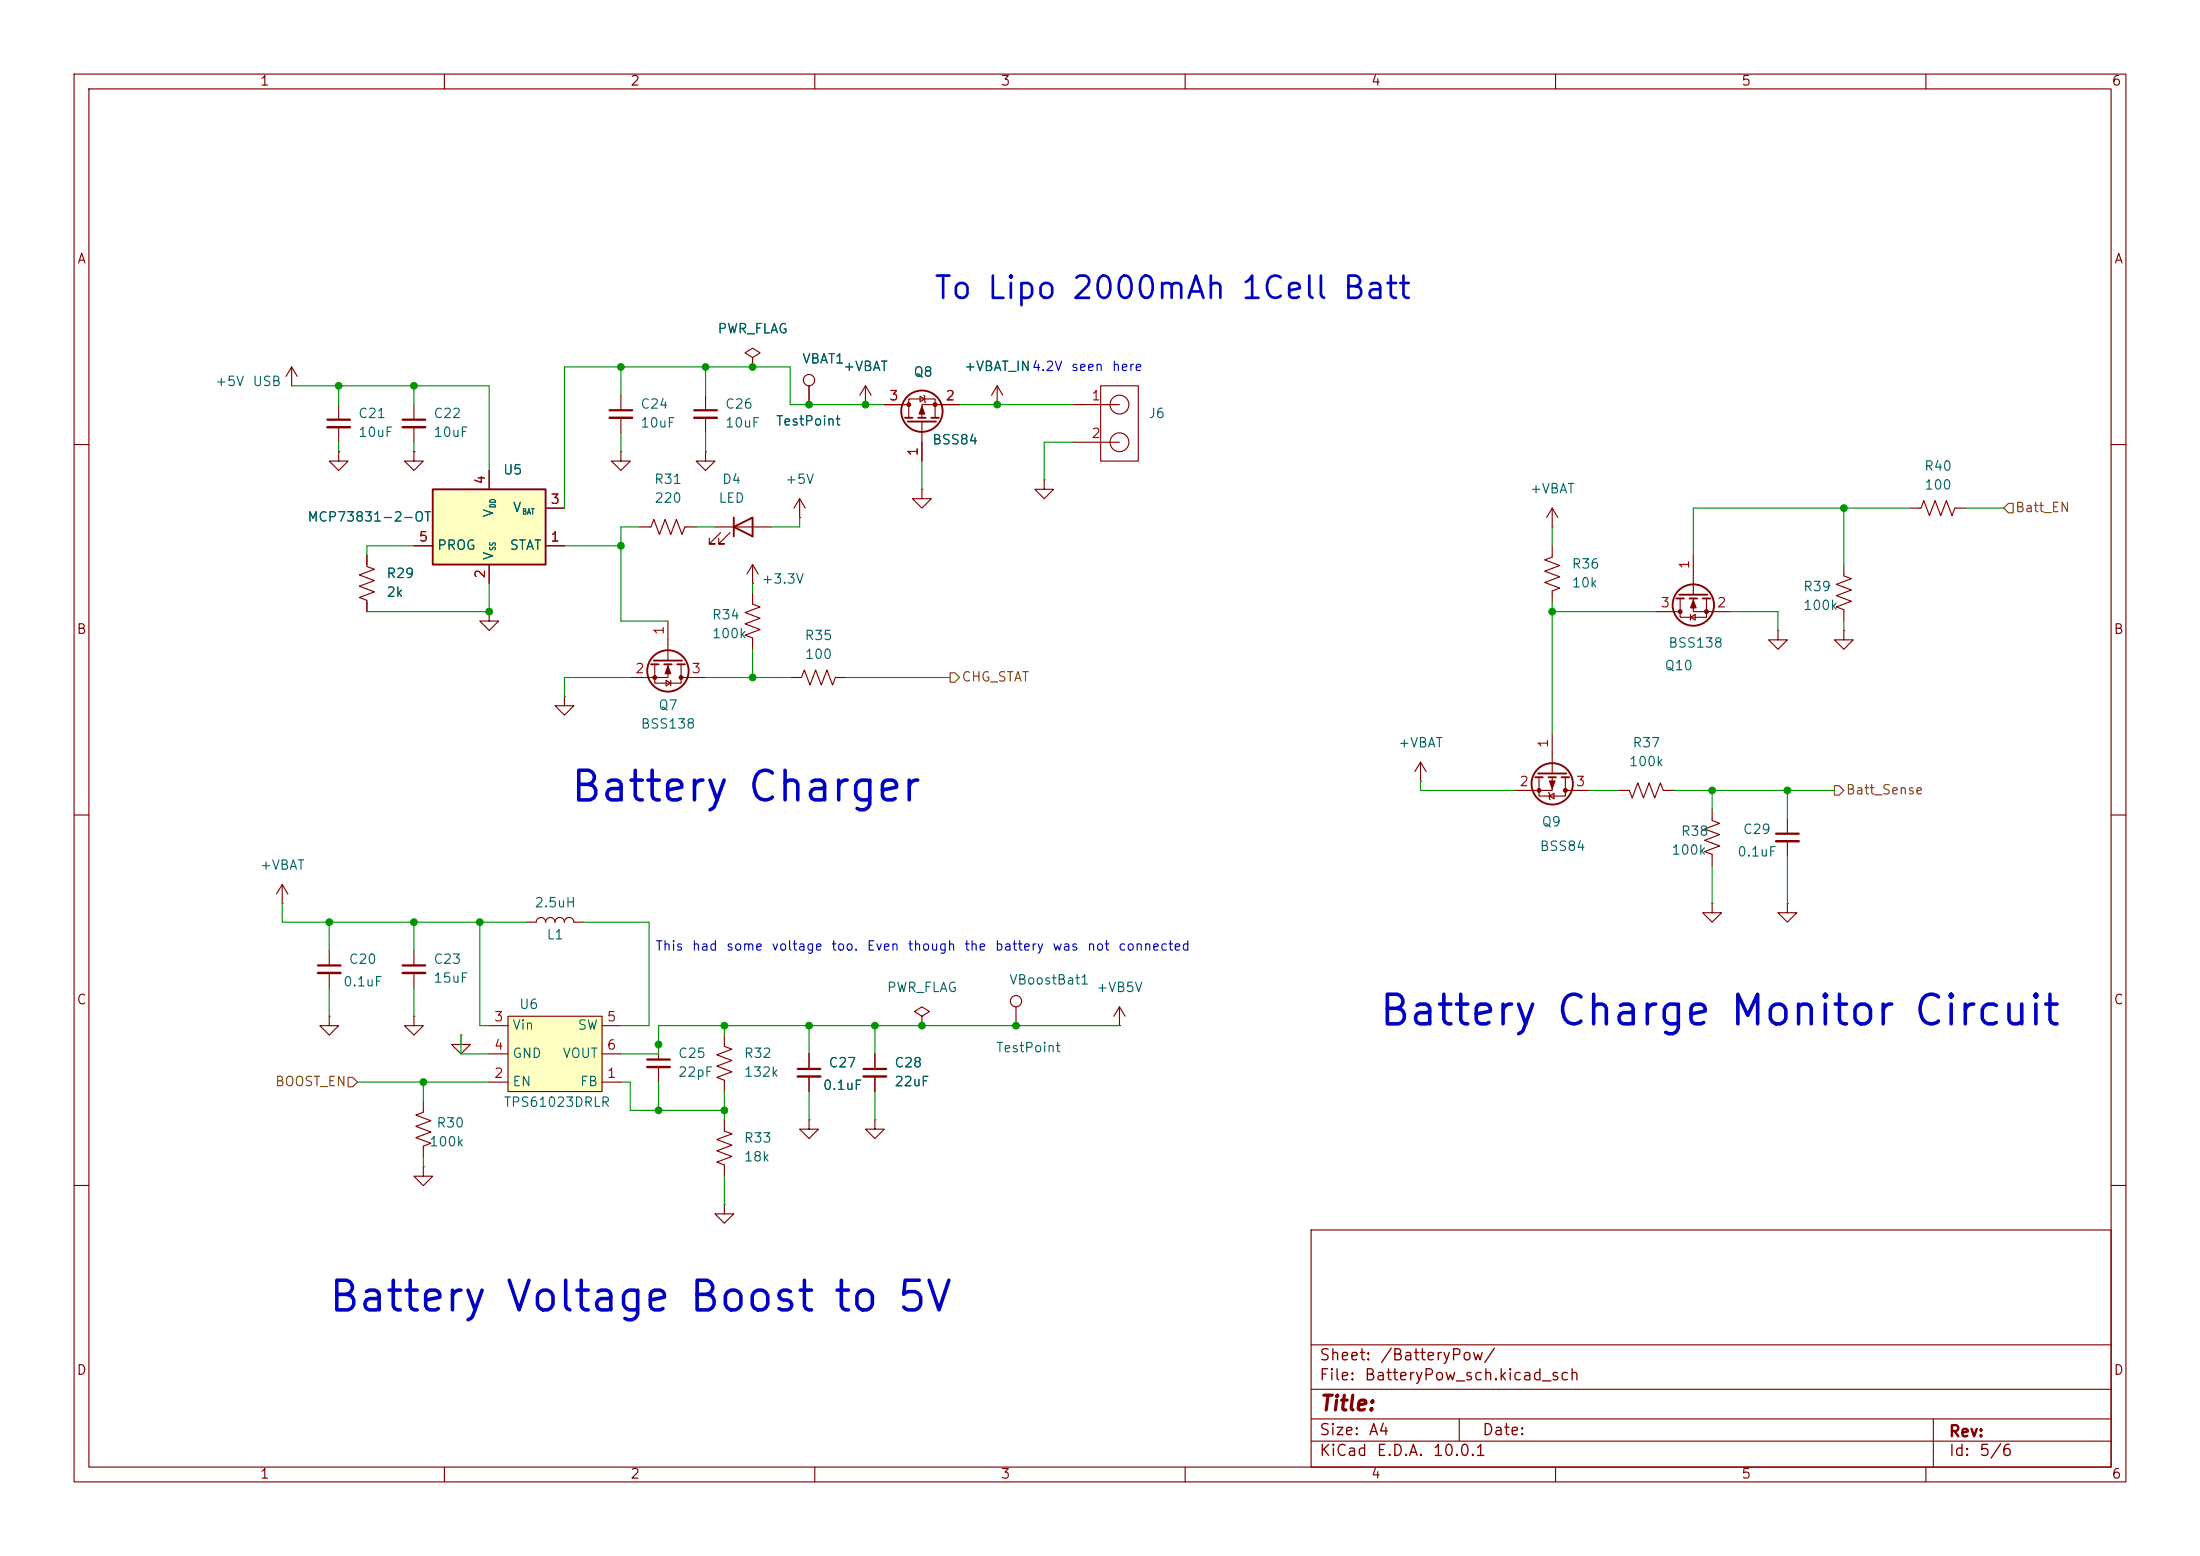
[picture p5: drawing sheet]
<svg xmlns="http://www.w3.org/2000/svg" width="297mm" height="210mm" viewBox="0 0 297 210" stroke-linecap="round" stroke-linejoin="round" font-family="sans-serif">
<g fill="none" stroke="#840000" stroke-width=".15">
<path d="M10 10h277v190h-277zM12 12h273v186h-273zM60 10v2M110 10v2M160 10v2M210 10v2M260 10v2M83.8 53.3v2.1M83.8 56.4v2M95.2 53.3v2.1M95.2 56.4v2M101.6 48.3l1-.7-1-.6-1 .6 1 .7v1.2"/>
<path d="M101.6 49.5h.1M116.8 54.6h.1M116.8 52.1l-.7 1.2M116.8 52.1l.8 1.2M116.8 52.1v2.5M119.4 54.6h3.3M122.7 56.4v-2.6h3.5v2.6M124.2 53.5l.6 .3-.6 .4zM124.5 56.9v5.3M124.7 53.3l.1 .2v.7l.2 .2M129.5 54.6h-5v1.8M134.6 54.6h.1"/>
<path d="M134.6 52.1l-.7 1.2M134.6 52.1l.8 1.2M134.6 52.1v2.5M144.8 54.6h6.3M144.8 59.7h6.3M148.6 52.1h5.1v10.1h-5.1zM10 60h2M83.8 61v1.2h1.3l-1.3 1.3-1.3-1.3h1.3M83.8 61h.1M285 60h2M101.6 80v1.5l1 .4-2 .8 2 .7-2 .8 2 .8-2 .7 1 .4v1.5M106.7 91.4h1.5l.4-1 .7 2.1 .8-2.1 .8 2.1 .7-2.1 .8 2.1 .4-1.1h1.5"/>
<path d="M10 110h2M285 110h2M71.1 124.5h1.3a.64 .64 0 0 1 .6-.7 .64 .64 0 0 1 .7 .7 .64 .64 0 0 1 .6-.7 .64 .64 0 0 1 .6 .7 .64 .64 0 0 1 .7-.7 .64 .64 0 0 1 .6 .7 .64 .64 0 0 1 .6-.7 .64 .64 0 0 1 .7 .7h1.2M97.8 139.7v1.5l1 .4-2 .8 2 .7-2 .8 2 .8-2 .7 1 .4v1.5M10 160h2M177 166h108v32h-108zM285 160h2M60 198v2M110 198v2M160 198v2M177 194.5h108M177 191.5h108"/>
<path d="M177 187.5h108M177 181.5h108M197 191.5v3M210 198v2M260 198v2M261 191.5v6.5"/>
<circle cx="151.1" cy="59.7" r="1.27"/>
<circle cx="151.1" cy="54.6" r="1.27"/>
</g>
<g fill="none" stroke="#840000" stroke-width=".25">
<path d="M122.2 56.4h1M122.6 56.9h3.8M124 56.4h1M125.7 56.4h1"/>
<circle cx="124.5" cy="55.5" r="2.79"/>
</g>
<g fill="#840000" stroke="#840000" stroke-width=".15">
<path d="M124.5 54.9l.3 1h-.7z"/>
<circle cx="122.7" cy="54.6" r=".25"/>
<circle cx="126.2" cy="54.6" r=".25"/>
</g>
<path d="M82.3 55.4h3M93.7 55.4h3.1" fill="none" stroke="#840000" stroke-width=".3"/>
<path d="M82.3 56.4h3M93.7 56.4h3.1" fill="none" stroke="#840000" stroke-width=".33"/>
<path d="M58.4 66h15.3v10.2h-15.3z" fill="#ffffc2"/>
<g fill="none" stroke="#840000" stroke-width=".25">
<path d="M58.4 66h15.3v10.2h-15.3zM99.1 71.1l2.5-1.2v2.5zM99.1 69.9v2.5M87.9 89.7h1M88.3 89.2h3.8M89.7 89.7h1M91.4 89.7h1.1M226.3 80.8h1M226.7 80.3h3.8M228.1 80.8h1M229.9 80.8h1M207.3 104.9h1"/>
<path d="M207.6 104.4h3.9M209 104.9h1.1M210.8 104.9h1"/>
<circle cx="90.2" cy="90.6" r="2.79"/>
<circle cx="228.6" cy="81.7" r="2.79"/>
<circle cx="209.5" cy="105.8" r="2.79"/>
</g>
<g fill="none" stroke="#840000" stroke-width=".15">
<path d="M39.4 52.1h.1M39.4 49.5l-.8 1.3M39.4 49.5l.7 1.3M39.4 49.5v2.6M45.7 54.6v2M45.7 57.7v2M55.9 54.6v2M55.9 57.7v2M109.2 52.1v2.5M45.7 61v1.2h1.3l-1.3 1.3-1.3-1.3h1.3M45.7 61h.1M49.5 74.9v1.6l1 .3-2 .8 2 .8-2 .7 2 .8-2 .7 1 .4v1.6"/>
<path d="M55.9 61v1.2h1.2l-1.2 1.3-1.3-1.3h1.3M55.9 61h.1M55.9 73.7h2.5M66 63.5v2.5M66 76.2v2.5M73.7 73.7h2.5M73.7 68.6h2.5M86.4 71.1h1.5l.4-1 .7 2 .8-2 .8 2 .7-2 .8 2 .4-1h1.5M95.2 61v1.2h1.3l-1.3 1.3-1.2-1.3h1.2M95.2 61h.1M96.5 71.1h7.6M97.3 71.9l-1.5 1.5h.7h-.7v-.8"/>
<path d="M98.6 71.9l-1.6 1.5h.8h-.8v-.8M101.6 78.7h.1M101.6 76.2l-.8 1.3M101.6 76.2l.8 1.3M101.6 76.2v2.5M107.9 69.9h.1M107.9 67.3l-.7 1.3M107.9 67.3l.8 1.3M107.9 67.3v2.6M124.5 66v1.3h1.2l-1.2 1.3-1.3-1.3h1.3M124.5 66h.1M141 64.8v1.2h1.2l-1.2 1.3-1.3-1.3h1.3"/>
<path d="M141 64.8h.1M209.5 71.1h.1M209.5 73.7v1.5l-1 .4 2.1 .7-2.1 .8 2.1 .8-2.1 .7 2.1 .8-1.1 .4v1.5M209.5 68.6l-.7 1.3M209.5 68.6l.8 1.3M209.5 68.6v2.5M228.6 74.9v5.4M248.9 76.2v1.5l1 .4-2 .8 2 .7-2 .8 2 .8-2 .7 1 .4v1.5M257.8 68.6h1.5l.4-1 .8 2 .7-2 .8 2 .8-2 .7 2 .4-1h1.5M66 82.6v1.2h1.3l-1.3 1.3-1.2-1.3h1.2M66 82.6h.1M76.2 94v1.3h1.3l-1.3 1.2-1.3-1.2h1.3"/>
<path d="M76.2 94h.1M88.4 89.7v2.5h3.5v-2.5M89.9 91.8l.7 .4-.7 .4zM90.2 89.7v1.7h-5.1M90.2 83.8v5.4M90.6 91.8v.8M91.9 91.4h3.3M209.5 99.1v5.3M223.5 82.6h3.3M226.8 80.8v2.5h3.6v-2.5M228.2 83.3l.7-.4v.8zM228.2 82.9v.8"/>
<path d="M228.6 80.8v1.8h5.1M240 85.1v1.3h-1.2l1.2 1.2 1.3-1.2h-1.3M240 85.1h.1M248.9 85.1v1.3h-1.3l1.3 1.2 1.3-1.2h-1.3M248.9 85.1h.1M38.1 119.4l-.8 1.3M38.1 119.4l.8 1.3M38.1 119.4v2.5M191.8 105.4h.1M191.8 102.9l-.8 1.2M191.8 102.9l.7 1.2M191.8 102.9v2.5"/>
<path d="M207.8 104.9v2.5h3.5v-2.5M209 106.9l.2 .2v.7l.1 .2M209.2 107.4l.6-.3v.7zM209.5 104.9v1.8h-5M211.3 106.7h3.3M218.4 106.7h1.6l.3 1 .8-2 .8 2 .7-2 .8 2 .8-2 .3 1h1.6M231.1 109.2v1.5l1.1 .4-2.1 .8 2.1 .7-2.1 .8 2.1 .8-2.1 .7 1 .4v1.5M241.3 110.5v2M241.3 113.5v2.1M38.1 121.9h.1M44.4 137.2v1.2h1.3l-1.3 1.3-1.2-1.3h1.2M44.4 137.2h.1"/>
<path d="M44.4 128.3v2M44.4 131.3v2.1M55.9 137.2v1.2h1.2l-1.2 1.3-1.3-1.3h1.3M55.9 137.2h.1M55.9 128.3v2M55.9 131.3v2.1M62.2 139.7v1.3h1.3l-1.3 1.2-1.2-1.2h1.2M62.2 139.7h.1M124.5 137.2l1-.7-1-.6-1.1 .6 1.1 .7v1.2M124.5 138.4h.1M137.2 135.9v2.5M151.1 138.4h.1"/>
<path d="M151.1 135.9l-.7 1.3M151.1 135.9l.8 1.3M151.1 135.9v2.5M231.1 121.9v1.3h-1.2l1.2 1.3 1.3-1.3h-1.3M231.1 121.9h.1M241.3 121.9v1.3h-1.3l1.3 1.3 1.3-1.3h-1.3M241.3 121.9h.1M88.9 141v2M88.9 144v2.1M109.2 151.1v1.3h1.3l-1.3 1.3-1.3-1.3h1.3M109.2 151.1h.1M109.2 142.2v2.1"/>
<path d="M109.2 145.3v2M118.1 151.1v1.3h1.3l-1.3 1.3-1.3-1.3h1.3M118.1 151.1h.1M118.1 142.2v2.1M118.1 145.3v2"/>
<circle cx="109.2" cy="51.3" r=".76"/>
<circle cx="137.2" cy="135.1" r=".76"/>
</g>
<path d="M44.2 56.6h3M54.4 56.6h3M239.8 112.5h3M42.9 130.3h3.1M54.4 130.3h3M87.4 143h3M107.7 144.3h3M116.6 144.3h3" fill="none" stroke="#840000" stroke-width=".3"/>
<path d="M44.2 57.7h3M54.4 57.7h3M239.8 113.5h3M42.9 131.3h3.1M54.4 131.3h3M87.4 144h3M107.7 145.3h3M116.6 145.3h3" fill="none" stroke="#840000" stroke-width=".33"/>
<g fill="#840000" stroke="#840000" stroke-width=".15">
<path d="M90.2 89.9l.4 1h-.8z"/>
<path d="M228.6 81l.4 1h-.8z"/>
<path d="M209.2 105.4h.7l-.4 1z"/>
<circle cx="91.9" cy="91.4" r=".25"/>
<circle cx="88.4" cy="91.4" r=".25"/>
<circle cx="226.8" cy="82.5" r=".25"/>
<circle cx="230.4" cy="82.5" r=".25"/>
<circle cx="211.3" cy="106.7" r=".25"/>
<circle cx="207.8" cy="106.7" r=".25"/>
</g>
<path d="M68.6 137.2h12.7v10.1h-12.7z" fill="#ffffc2"/>
<g fill="none" stroke="#840000" stroke-width=".15">
<path d="M101.6 49.5h.1M109.2 52.1v2.5M116.8 54.6h.1M119.4 54.6h2.5M124.5 59.7v2.5M127 54.6h2.5M134.6 54.6h.1M45.7 61h.1M49.5 74.9v1.3M55.9 61h.1M55.9 73.7h2.5M66 63.5v2.5"/>
<path d="M66 76.2v2.5M73.7 73.7h2.5M73.7 68.6h2.5M49.5 81.3v1.3M66 138.4h2.6M68.6 137.2h12.7v10.1h-12.7zM81.3 138.4h2.5M57.1 148.6v1.5l-1 .4 2.1 .8-2.1 .7 2.1 .8-2.1 .7 2.1 .8-1.1 .4v1.5M57.1 157.5v1.3h1.3l-1.3 1.2-1.2-1.2h1.2M57.1 157.5h.1M66 146.1h2.6M66 142.2h2.6"/>
<path d="M81.3 146.1h2.5M81.3 142.2h2.5M97.8 151.1v1.6l1 .3-2 .8 2 .8-2 .7 2 .8-2 .7 1 .4v1.6M109.2 142.2v2.1M109.2 145.3v2M118.1 142.2v2.1M118.1 145.3v2M97.8 162.6v1.2h1.3l-1.3 1.3-1.3-1.3h1.3M97.8 162.6h.1"/>
</g>
<path d="M271.1 67.9h.7v1.3h-.7l-.6-.6zM128.3 90.8h.6l.6 .6-.6 .7h-.6zM247.6 106h.7l.6 .7-.6 .6h-.7zM47 145.4h.6l.7 .7-.7 .6h-.6z" fill="none" stroke="#725600" stroke-width=".15"/>
<g fill="none" stroke="#009600" stroke-width=".15">
<path d="M39.4 52.1h26.6v11.4M45.7 52.1v2.5M45.7 59.7v1.3M55.9 52.1v2.5M55.9 59.7v1.3M83.8 49.5v3.8M83.8 58.4v2.6M95.2 49.5v3.8M95.2 58.4v2.6M119.4 54.6h-12.7v-5.1h-30.5v19.1M129.5 54.6h15.3M144.8 59.7h-3.8v5.1"/>
<path d="M55.9 73.7h-6.4v1.2M66 78.7v3.9h-16.5M76.2 73.7h7.6M86.4 71.1h-2.6v12.7h6.4M94 71.1h2.5M101.6 78.7v1.3M107.9 69.9v1.2h-3.8M124.5 62.2v3.8M209.5 71.1v2.6M248.9 68.6v7.6M257.8 68.6h-29.2v6.3M265.4 68.6h5.1"/>
<path d="M85.1 91.4h-8.9v2.6M95.2 91.4h11.5M101.6 87.6v3.8M114.3 91.4h14M209.5 82.6h14M209.5 81.3v17.8M233.7 82.6h6.3v2.5M248.9 83.8v1.3M191.8 105.4v1.3h12.7M214.6 106.7h3.8M226.1 106.7h21.5M231.1 106.7v2.5"/>
<path d="M231.1 116.8v5.1M241.3 106.7v3.8M241.3 115.6v6.3M38.1 121.9v2.6h33M44.4 124.5v3.8M44.4 133.4v3.8M55.9 124.5v3.8M55.9 133.4v3.8M62.2 139.7v2.5h3.8M64.8 124.5v13.9h1.2M78.7 124.5h8.9v13.9h-3.8M97.8 138.4v1.3"/>
<path d="M109.2 138.4v3.8M118.1 138.4v3.8M151.1 138.4h-62.2v3.8h-5.1M48.3 146.1h17.7M57.1 146.1v2.5M57.1 156.2v1.3M83.8 146.1h1.3v3.8h12.7M88.9 146.1v3.8M97.8 147.3v3.8M97.8 158.8v3.8M109.2 147.3v3.8M118.1 147.3v3.8"/>
</g>
<g fill="#009600" stroke="#009600" stroke-width=".14">
<circle cx="97.8" cy="138.4" r=".46"/>
<circle cx="109.2" cy="138.4" r=".46"/>
<circle cx="101.6" cy="91.4" r=".46"/>
<circle cx="88.9" cy="141" r=".46"/>
<circle cx="88.9" cy="149.9" r=".46"/>
<circle cx="209.5" cy="82.6" r=".46"/>
<circle cx="124.5" cy="138.4" r=".46"/>
<circle cx="118.1" cy="138.4" r=".46"/>
<circle cx="116.8" cy="54.6" r=".46"/>
<circle cx="109.2" cy="54.6" r=".46"/>
<circle cx="134.6" cy="54.6" r=".46"/>
<circle cx="95.2" cy="49.5" r=".46"/>
<circle cx="101.6" cy="49.5" r=".46"/>
<circle cx="137.2" cy="138.4" r=".46"/>
<circle cx="83.8" cy="49.5" r=".46"/>
<circle cx="44.4" cy="124.5" r=".46"/>
<circle cx="66" cy="82.6" r=".46"/>
<circle cx="55.9" cy="52.1" r=".46"/>
<circle cx="45.7" cy="52.1" r=".46"/>
<circle cx="55.9" cy="124.5" r=".46"/>
<circle cx="64.8" cy="124.5" r=".46"/>
<circle cx="83.8" cy="73.7" r=".46"/>
<circle cx="231.1" cy="106.7" r=".46"/>
<circle cx="241.3" cy="106.7" r=".46"/>
<circle cx="248.9" cy="68.6" r=".46"/>
<circle cx="57.1" cy="146.1" r=".46"/>
<circle cx="97.8" cy="149.9" r=".46"/>
</g>
<g font-size="4" fill="#0000c2">
<text x="76.8" y="109.2">Battery Charger</text>
<text x="185.9" y="139.4">Battery Charge Monitor Circuit</text>
<text x="44.1" y="178">Battery Voltage Boost to 5V</text>
</g>
<text font-size="3" fill="#0000c2" x="125.9" y="41.1">To Lipo 2000mAh 1Cell Batt</text>
<text font-size="2" fill="#840000" x="178" y="190.9">Title:</text>
<g font-size="1.5" fill="#840000">
<text x="178" y="184">Sheet:</text>
<text x="186.2" y="184">/BatteryPow/</text>
<text x="178" y="186.7">File:</text>
<text x="184.1" y="186.7">BatteryPow_sch.kicad_sch</text>
<text x="178" y="196.9">KiCad</text>
<text x="178" y="194.1">Size:</text>
<text x="184.7" y="194.1">A4</text>
<text x="185.7" y="196.9">E.D.A.</text>
<text x="193.3" y="196.9">10.0.1</text>
<text x="200" y="194.1">Date:</text>
<text x="263" y="194.3">Rev:</text>
<text x="263" y="196.9">Id:</text>
<text x="267.1" y="196.9">5/6</text>
</g>
<g font-size="1.3" fill="#840000">
<text x="35" y="11.9">1</text>
<text x="85" y="11.9">2</text>
<text x="135" y="11.9">3</text>
<text x="185" y="11.9">4</text>
<text x="235" y="11.9">5</text>
<text x="285" y="11.9">6</text>
<text x="10.3" y="35.9">A</text>
<text x="285.3" y="35.9">A</text>
<text x="10.3" y="85.9">B</text>
<text x="285.3" y="85.9">B</text>
<text x="10.3" y="135.9">C</text>
<text x="285.3" y="135.9">C</text>
<text x="10.3" y="185.9">D</text>
<text x="285.3" y="185.9">D</text>
<text x="35" y="199.9">1</text>
<text x="85" y="199.9">2</text>
<text x="135" y="199.9">3</text>
<text x="185" y="199.9">4</text>
<text x="235" y="199.9">5</text>
<text x="285" y="199.9">6</text>
</g>
<g font-size="1.3" fill="#006464">
<text x="96.8" y="45.3">PWR_FLAG</text>
<text x="29" y="52.4">+5V</text>
<text x="34" y="52.4">USB</text>
<text x="108.2" y="49.4">VBAT1</text>
<text x="113.7" y="50.4">+VBAT</text>
<text x="123.2" y="51.2">Q8</text>
<text x="130.1" y="50.4">+VBAT_IN4.2V</text>
<text x="130.1" y="50.4">+VBAT_IN</text>
<text x="48.3" y="56.7">C21</text>
<text x="48.3" y="59.3">10uF</text>
<text x="58.4" y="56.7">C22</text>
<text x="58.4" y="59.3">10uF</text>
<text x="86.4" y="55.5">C24</text>
<text x="86.4" y="58">10uF</text>
<text x="97.8" y="55.5">C26</text>
<text x="97.8" y="58">10uF</text>
<text x="104.7" y="57.8">TestPoint</text>
<text x="154.9" y="56.7">J6</text>
<text x="67.8" y="64.4">U5</text>
<text x="88.2" y="65.6">R31</text>
<text x="97.4" y="65.6">D4</text>
<text x="105.9" y="65.6">+5V</text>
<text x="125.8" y="60.3">BSS84</text>
<text x="259.7" y="63.9">R40</text>
<text x="41.4" y="70.7">MCP73831-2-OT</text>
<text x="66.9" y="69.9" transform="rotate(-90 66.9 69.9)">V</text>
<text x="69.1" y="69.4">V</text>
<text x="88.3" y="68.2">220</text>
<text x="96.9" y="68.2">LED</text>
<text x="206.5" y="66.9">+VBAT</text>
<text x="259.7" y="66.4">100</text>
<text x="58.9" y="74.5">PROG</text>
<text x="66.9" y="75.7" transform="rotate(-90 66.9 75.7)">V</text>
<text x="68.7" y="74.5">STAT</text>
<text x="212.1" y="77.1">R36</text>
<text x="52.1" y="78.3">R29</text>
<text x="52.1" y="80.9">2k</text>
<text x="96" y="83.9">R34</text>
<text x="102.7" y="79.1">+3.3V</text>
<text x="212.1" y="79.6">10k</text>
<text x="243.3" y="80.1">R39</text>
<text x="243.3" y="82.7">100k</text>
<text x="96" y="86.5">100k</text>
<text x="108.5" y="86.7">R35</text>
<text x="108.6" y="89.3">100</text>
<text x="225.1" y="87.7">BSS138</text>
<text x="224.6" y="90.8">Q10</text>
<text x="86.4" y="98.7">BSS138</text>
<text x="88.8" y="96.1">Q7</text>
<text x="188.7" y="101.2">+VBAT</text>
<text x="220.3" y="101.2">R37</text>
<text x="219.8" y="103.7">100k</text>
<text x="208" y="111.9">Q9</text>
<text x="226.8" y="113.1">R38</text>
<text x="235.2" y="112.9">C29</text>
<text x="35" y="117.7">+VBAT</text>
<text x="207.8" y="115.2">BSS84</text>
<text x="225.6" y="115.7">100k</text>
<text x="234.5" y="115.9">0.1uF</text>
<text x="72.1" y="122.8">2.5uH</text>
<text x="47" y="130.4">C20</text>
<text x="58.4" y="130.4">C23</text>
<text x="73.7" y="127.1">L1</text>
<text x="46.2" y="133.5">0.1uF</text>
<text x="58.4" y="132.9">15uF</text>
<text x="70" y="136.5">U6</text>
<text x="119.6" y="134.2">PWR_FLAG</text>
<text x="136.2" y="133.2">VBoostBat1</text>
<text x="147.9" y="134.2">+VB5V</text>
<text x="69.1" y="139.3">Vin</text>
<text x="69.1" y="143.1">GND</text>
<text x="75.9" y="143.1">VOUT</text>
<text x="77.9" y="139.3">SW</text>
<text x="91.4" y="143.1">C25</text>
<text x="100.3" y="143.1">R32</text>
<text x="134.4" y="142.3">TestPoint</text>
<text x="67.9" y="149.7">TPS61023DRLR</text>
<text x="69.1" y="146.9">EN</text>
<text x="78.2" y="146.9">FB</text>
<text x="91.4" y="145.6">22pF</text>
<text x="100.3" y="145.6">132k</text>
<text x="111" y="147.4">0.1uF</text>
<text x="111.8" y="144.4">C27</text>
<text x="120.7" y="144.4">C28</text>
<text x="120.7" y="146.9">22uF</text>
<text x="57.9" y="155">100k</text>
<text x="58.8" y="152.5">R30</text>
<text x="100.3" y="154.5">R33</text>
<text x="100.3" y="157.1">18k</text>
</g>
<g font-size="1.3" fill="#0000c2">
<text x="144.5" y="50.4">seen</text>
<text x="150" y="50.4">here</text>
<text x="88.4" y="128.6">This</text>
<text x="93.3" y="128.6">had</text>
<text x="97.9" y="128.6">some</text>
<text x="104.1" y="128.6">voltage</text>
<text x="112.1" y="128.6">too.</text>
<text x="116.9" y="128.6">Even</text>
<text x="122.4" y="128.6">though</text>
<text x="130.1" y="128.6">the</text>
<text x="134.2" y="128.6">battery</text>
<text x="142" y="128.6">was</text>
<text x="146.7" y="128.6">not</text>
<text x="150.9" y="128.6">connected</text>
</g>
<g font-size="1.3" fill="#a90000">
<text x="119.9" y="54.4">3</text>
<text x="127.6" y="54.4">2</text>
<text x="147.2" y="54.4">1</text>
<text x="147.2" y="59.4">2</text>
<text x="65.8" y="65.5" transform="rotate(-90 65.8 65.5)">4</text>
<text x="124.2" y="61.7" transform="rotate(-90 124.2 61.7)">1</text>
<text x="74.2" y="68.3">3</text>
<text x="56.4" y="73.4">5</text>
<text x="74.2" y="73.4">1</text>
<text x="228.3" y="76.9" transform="rotate(-90 228.3 76.9)">1</text>
<text x="65.8" y="78.2" transform="rotate(-90 65.8 78.2)">2</text>
<text x="224.1" y="82.3">3</text>
<text x="231.7" y="82.3">2</text>
<text x="89.9" y="85.8" transform="rotate(-90 89.9 85.8)">1</text>
<text x="85.7" y="91.2">2</text>
<text x="93.3" y="91.2">3</text>
<text x="209.3" y="101" transform="rotate(-90 209.3 101)">1</text>
<text x="205" y="106.4">2</text>
<text x="212.7" y="106.4">3</text>
<text x="66.6" y="138.2">3</text>
<text x="66.6" y="142">4</text>
<text x="81.8" y="138.2">5</text>
<text x="81.8" y="142">6</text>
<text x="66.6" y="145.8">2</text>
<text x="81.8" y="145.8">1</text>
</g>
<g font-size="1.3" fill="#725600">
<text x="272" y="69.4">Batt_EN</text>
<text x="129.7" y="92.3">CHG_STAT</text>
<text x="249.1" y="107.5">Batt_Sense</text>
<text x="37" y="146.9">BOOST_EN</text>
</g>
<g font-size=".8" fill="#006464">
<text x="67.1" y="68.6" transform="rotate(-90 67.1 68.6)">DD</text>
<text x="70.4" y="69.6">BAT</text>
<text x="67.1" y="74.4" transform="rotate(-90 67.1 74.4)">SS</text>
</g>
</svg>
